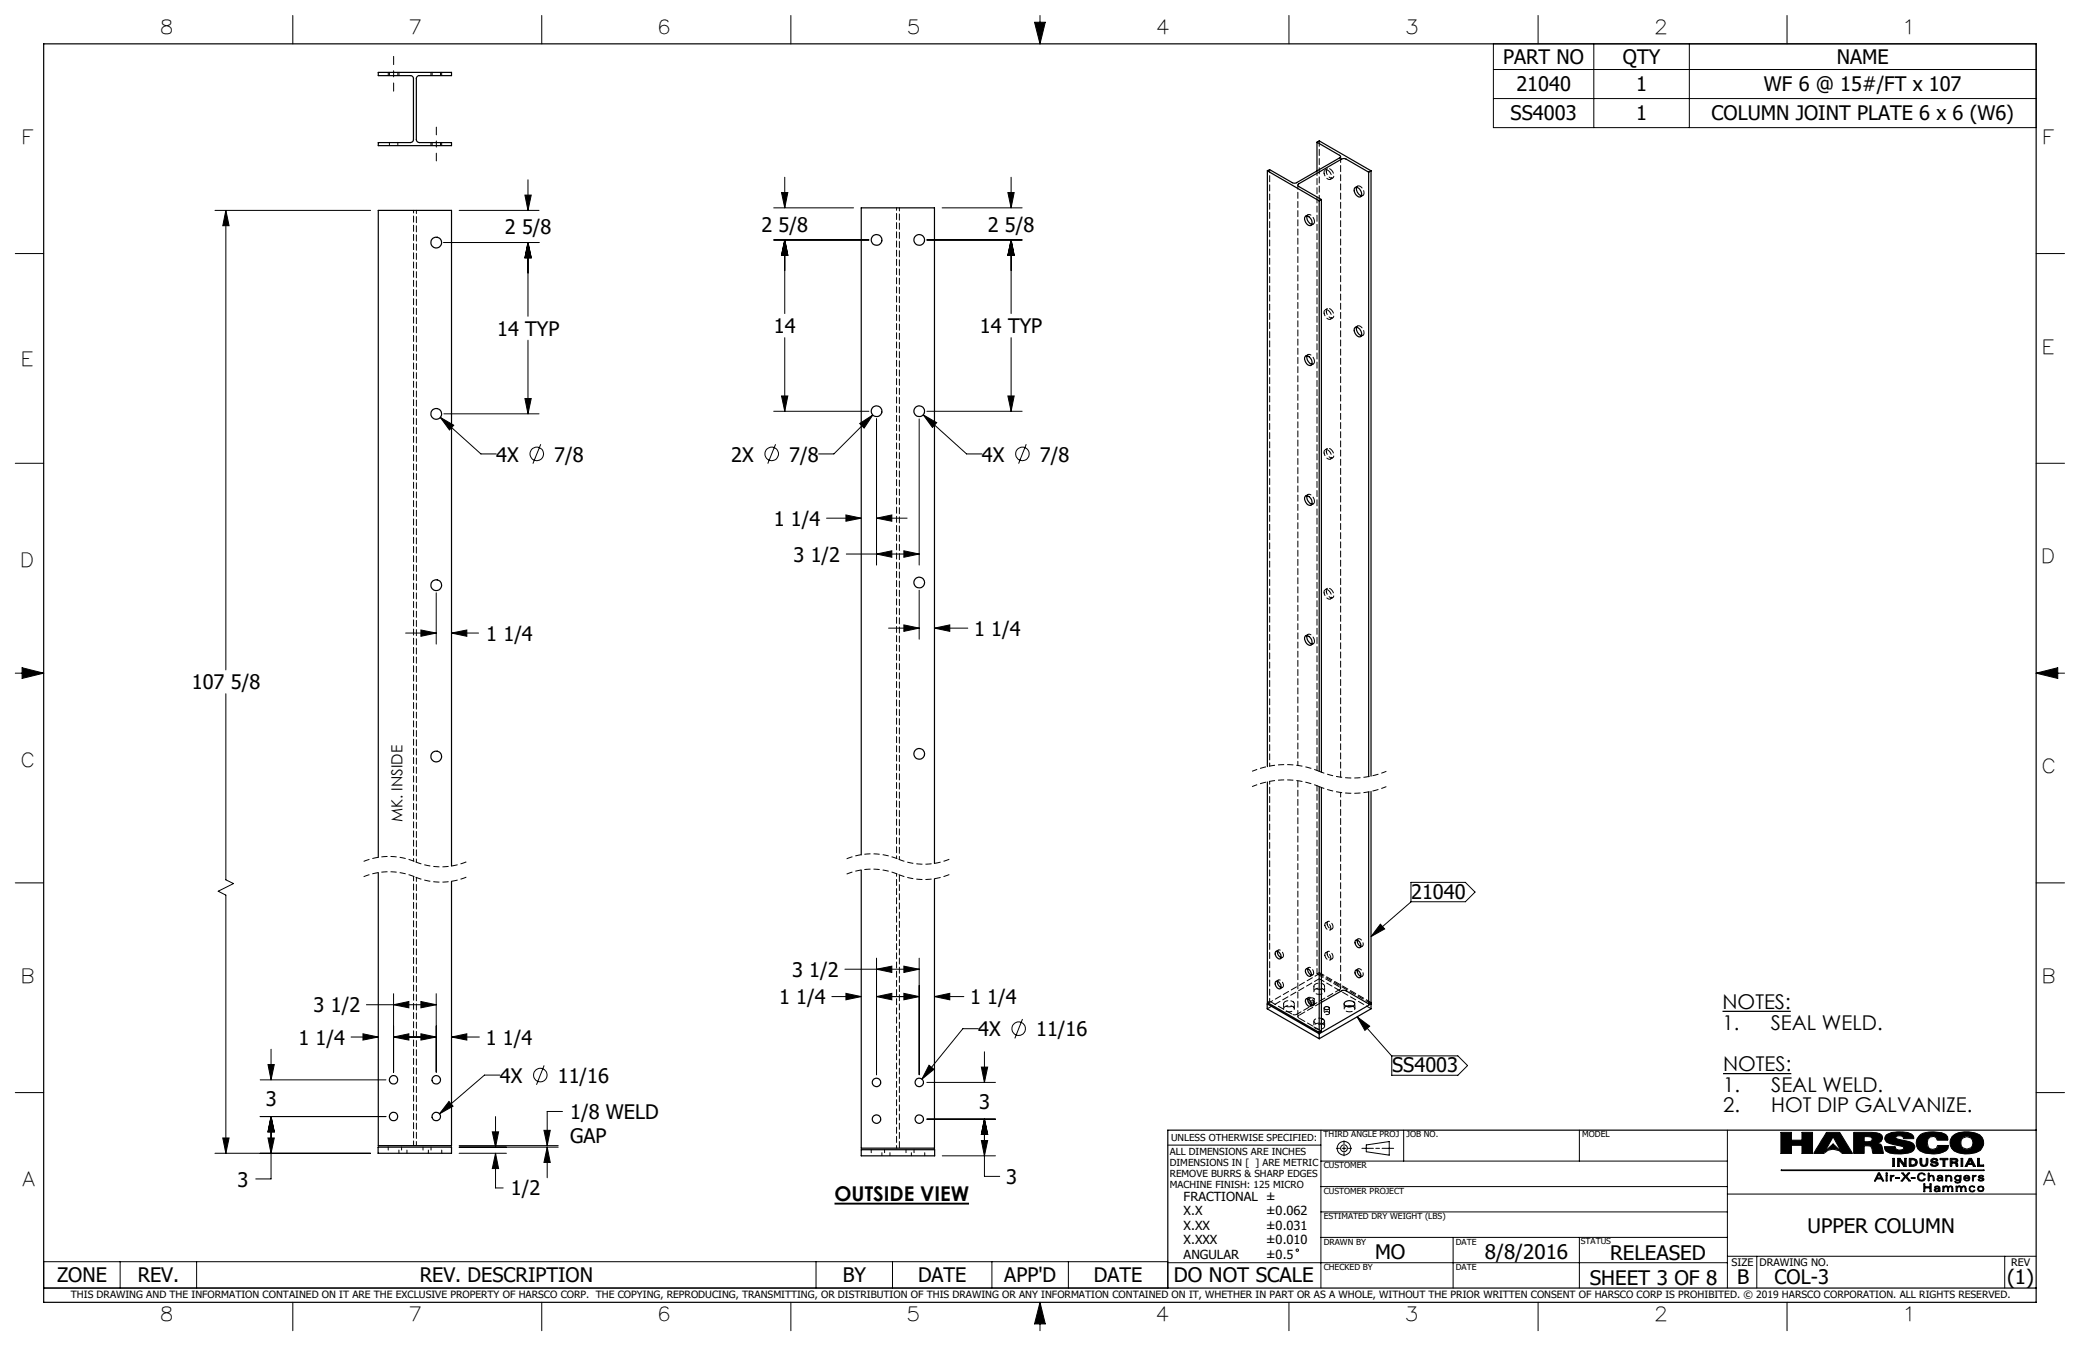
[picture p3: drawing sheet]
<svg xmlns="http://www.w3.org/2000/svg" width="432mm" height="279mm" viewBox="0 0 432 279" stroke-linecap="round" stroke-linejoin="round" font-family="sans-serif">
<g fill="none" stroke="#000" stroke-width=".21">
<path d="M60.8 3.2v5.9M112.5 3.2v5.9M164.2 3.2v5.9M214.8 4.6h2.2l-1.1 4.5zM215.9 3.2v5.9M267.6 3.2v5.9M310 9.1h112.7v17.4h-112.7zM310 14.4h112.7M319.3 3.2v5.9M330.9 9.1v17.4M350.7 9.1v17.4M371 3.2v5.9"/>
<path d="M109.6 37.3v6.4M162.2 40h1.3l-.6 3.1zM162.9 36.8v6.3M209.2 40h1.3l-.6 3.1zM209.9 36.8v6.3M310 20.5h112.7M3.2 52.6h5.9M44.6 43.7h32.3M46.9 43.7l.7 3.1h-1.4zM46.9 43.7v95.4M92.1 50.3h19.8M95.3 43.7h16.6"/>
<path d="M109 40.5h1.3l-.7 3.2zM109.6 50.3l.7 3.2h-1.3zM109.6 50.3v15.4M160.6 49.8h19.8M160.6 43.1h16.6M162.9 49.8l.6 3.2h-1.3zM162.9 49.8v15.3M192.4 49.8h19.8M195.6 43.1h16.6M209.9 49.8l.6 3.2h-1.3zM209.9 49.8v15.3M422.7 52.6h5.9"/>
<path d="M109.6 70.6v15.3M162.9 70.1v15.3M209.9 70.1v15.3M3.2 96.2h5.9M91.4 86.6l2.8 1.7-.9 1zM91.4 86.6l8.4 7.6h3.2M92.1 85.9h19.8M109 82.7h1.3l-.7 3.2zM112.3 92.2l-1.7 4M160.6 85.4h19.8M161 92.2l-1.6 4M162.2 82.2h1.3l-.6 3.2z"/>
<path d="M178.5 87.9l2.7-1.8-1.8 2.8zM181.2 86.1l-8.1 8.1h-3.2M182 87v30.3M190.8 87v30.3M191.7 86.1l2.8 1.6-.9 1zM191.7 86.1l9 8.1h3.1M192.4 85.4h19.8M209.2 82.2h1.3l-.6 3.2zM213 92.2l-1.5 4M422.7 96.2h5.9M171.6 107.6h7.2M175.6 106.9l3.2 .7-3.2 .6z"/>
<path d="M175.7 115h15.1M182 107.6l3.1-.7v1.3zM182 115l3.1-.7v1.4zM182 107.6h6.3M187.6 114.3l3.2 .7-3.2 .7zM3.2 139.7h5.9M4.6 138.6l4.5 1.1-4.5 1.1zM84.2 131.4h6.4M87.4 130.8l3.2 .6-3.2 .7zM90.6 123v10.7M93.7 131.4l3.2-.6v1.3zM93.7 131.4h5.6"/>
<path d="M184.5 130.4h6.3M187.6 129.7l3.2 .7-3.2 .7zM190.8 122.5v10.2M194 130.4l3.2-.7v1.4zM194 130.4h6.9M422.7 139.7h5.9M422.7 139.7l4.5-1.1v2.2zM46.9 144v38.6l1.6 .8-3.2 1.6 1.6 .8v53.6M3.2 183.3h5.9M182 198.9v24.2M190.8 198.9v24.2M286.6 191.8l.8 1-2.8 1.6z"/>
<path d="M292.9 183.2h11.3l2 2-2 2h-11.3zM292.9 187.2l-8.3 7.2M422.7 183.3h5.9M56.3 217.8v6.4M72.9 215.3h5.6M75.4 214.6l3.1 .7-3.1 .6zM76.1 208.6h14.5M81.7 208.6l3.2-.7v1.3zM81.7 215.3l3.2-.7v1.3zM81.7 206.3v16.3M81.7 215.3h8.9M87.4 207.9l3.2 .7-3.2 .6z"/>
<path d="M87.4 214.6l3.2 .7-3.2 .6zM90.6 206.3v16.3M93.7 215.3l3.2-.7v1.3zM93.7 215.3h5.8M172.7 206.9h6.1M175.4 201.2h15.4M175.6 206.2l3.2 .7-3.2 .6zM182 206.9l3.1-.7v1.3zM182 201.2l3.1-.6v1.3zM182 206.9h8.8M187.6 206.2l3.2 .7-3.2 .6zM187.6 200.6l3.2 .6-3.2 .7z"/>
<path d="M194 206.9l3.2-.7v1.3zM194 206.9h6.1M203.1 213.5h-3.2l-8.5 10.5M204.4 218.3v6.4M212.3 211.5l-1.6 4M281.7 211.1l2.6 1.9-.9 .9zM281.7 211.1l7.2 8.1M288.9 219.2h13.7l2.1 2-2.1 2h-13.7zM3.2 226.8h5.9M44.6 239.4h32.3M46.2 236.2h1.4l-.7 3.2zM54 231.8h26.1"/>
<path d="M54 224.2h26.1M55.6 236.2h1.3l-.6 3.2zM55.6 221h1.3l-.6 3.2zM56.3 231.8l.6 3.1h-1.3zM56.3 231.8v12.9h-3.2M93.2 228.6l.9 1-2.9 1.6zM95.3 239.4h9.8M95.3 238.1h20.6M95.3 237.8h20.6M102.2 234.9h1.3l-.6 3.2zM102.9 239.4l.6 3.2h-1.3zM102.9 239.4v7.2h1.6"/>
<path d="M102.9 231.8v6.3M103.8 223.2h-3.2l-9.4 8M112.9 234.6h1.3l-.6 3.2zM113 221.2l-1.6 4M113.6 238.1l.6 3.2h-1.3zM113.6 238.1v6.4M116.8 230.7h-3.2v7.1M192.4 232.3h14.3M192.4 224.7h14.3M192.9 221.1l1 .9-2.5 2zM195.6 239.9h11.1M203.7 221.5h1.3l-.6 3.2z"/>
<path d="M203.7 236.7h1.3l-.6 3.2zM204.4 232.3l.6 3.2h-1.3zM204.4 232.3v11.9h3.1M242.4 237.7h31.8M274.2 234.6v32.8M277.4 238.4h.7M278.6 238.4h.8M279 236.8v.7M279 238v.8M279 239.3v.6M279.9 238.4h.7M282.7 238.4h2.4"/>
<path d="M283.6 237.7l4.8-.7v2.8l-4.8-.7zM285.6 238.4h.8M286.9 238.4h2.4M291.4 234.6v6.4M327.9 234.6v6.4M358.6 234.6v32.8M369.7 235.1h2.2v1.6h2.2v-1.6h2.2v4.3h-2.2v-1.7h-2.2v1.7h-2.2zM379.2 235.1h2.7l2.7 4.3h-2.2a2.5 2.5 0 0 0-3.8 0h-2.1zM380.5 236l1.7 3-1.7-1.5-1.7 1.5zM384.8 235.1h3.7l1.7 .2 .5 .4 .1 .6-.3 .7-.8 .3 .7 .2 .3 .4 .3 1.5h-2.2l-.2-1-.3-.5-.6-.1h-.7v1.6h-2.2zM387 235.9l1.4 .1a.51 .51 0 0 1 0 .9l-1.4 .1zM389.7 237.3h.1"/>
<path d="M391.6 235.6a6.4 6.4 0 0 1 5.3-.2l.3 .4 .1 .6h-2.1l-.1-.4a1.07 1.07 0 0 0-1.5 .1v.1a3 3 0 0 0 1.9 .6l1.6 .5 .4 .7a1.36 1.36 0 0 1-1.4 1.4 6.7 6.7 0 0 1-4.6-.5l-.3-.9h2.3v.4a1.01 1.01 0 0 0 1.7-.2l-.4-.3-3.1-.8-.4-.7zM398.5 235.7a5.3 5.3 0 0 1 5.5-.2l.3 .5 .1 .7h-2.2l-.3-.6-.5-.2-.7 .1-.5 .5-.1 .7 .2 1 .4 .3 .5 .1 .8-.2 .2-.6h2.3l-.1 .6a3.9 3.9 0 0 1-2.8 1.1 4.2 4.2 0 0 1-3.5-1.1 2.19 2.19 0 0 1 .4-2.7zM405.2 235.9a5.4 5.4 0 0 1 5.8-.4 2.09 2.09 0 0 1 .8 2.2l-.7 1.1a5.9 5.9 0 0 1-5.4 .1 2.08 2.08 0 0 1-.5-3zM422.7 226.8h5.9M274.2 256.9h84.4M274.2 251.6h84.4M274.2 246.3h84.4M274.2 241h84.4M301.7 256.9v10.5M327.9 256.9v10.5M358.6 247.9h64.1M369.8 242.9h42.1v.1h-42.1z"/>
<path d="M389.9 243.5h.3l.9 1.6h-.3l-.2-.4h-1l-.2 .4h-.3zM390.1 243.7l.4 .8h-.8zM391.5 244h.3v1.1h-.3zM391.5 243.5h.3v.2h-.3zM392.4 244h.2v.2l.2-.2h.4v.2l-.5 .1-.1 .8h-.2zM392.6 244.2h.1M392.9 240.5h.4v1.6h-.4zM393.6 244.4h.7v.2h-.7zM393.9 240.5h.5l1 1.2v-1.2h.3v1.6h-.5l-.9-1.3v1.3h-.4zM394.3 240.8h.1M394.8 243.5h.3l.5 .6 .5-.6h.4l-.7 .7 .8 .9h-.3l-.7-.7-.6 .7h-.3l.7-.9zM396.3 240.5a1.61 1.61 0 0 1 1.7 .5v.3l-.1 .5-.8 .3h-.8z"/>
<path d="M396.7 240.7a.62 .62 0 0 1 .8 .2 .62 .62 0 0 1 0 .7l-.8 .2zM396.8 244.4h.7v.2h-.7zM398.3 243.7a.87 .87 0 0 1 1.4 .2l-.7-.3-.3 .1-.3 .2-.1 .4 .2 .5a.59 .59 0 0 0 .9-.1h.3l-.3 .4h-.9l-.4-.3-.1-.5zM398.6 240.5h.4v1l.1 .3 .3 .1 .3-.1 .2-.4v-.9h.3v.9l-.2 .5a.93 .93 0 0 1-1.4-.4zM399.4 245.7h.2v.6h1v-.6h.3v1.7h-.3v-.8h-1v.8h-.2zM400.3 243.5h.2v.7l.5-.3a.79 .79 0 0 1 .4 1.2h-.1a.87 .87 0 0 0-.3-1 .85 .85 0 0 0-.5 1h-.2zM400.5 244.2h.1M400.9 240.7l.5-.3 .7 .1 .2 .4h-.4l-.1-.2h-.3l-.3 .2 .2 .2 .8 .2 .2 .4-.1 .2-.6 .2-.7-.1-.2-.4h.3l.4 .3 .5-.1v-.2l-1-.3-.2-.2zM401.7 246.3a.67 .67 0 0 1 1 .3v.7h-.2v-.1l-.7 .2-.2-.2v-.3l.1-.2 .8-.1-.1-.2-.3-.1-.5 .2zM402.4 244.7l.7-.1-.1 .3-.2 .1h-.3zM402.5 246.8h.1M402.5 246.8l-.8 .2 .2 .2h.3l.2-.1 .1-.3"/>
<path d="M402.5 247.2h.1M402.8 240.5h1.6v.2h-.6v1.4h-.4v-1.4h-.6zM403.1 244.6h.1M403.1 244.4l-.1-.2-.3-.1-.5 .2v-.2l.6-.2 .4 .2 .1 1h-.2v-.1M403.1 244.4l-.8 .1-.2 .3 .3 .3 .3 .1 .4-.2M403.1 244.4h.1M403.1 245h.1M403.5 246.4v-.2h-.2v1.1h.2l.1-.8 .4-.2 .3 .4v.6h.2l.1-.8 .3-.2 .3 .4v.6h.2l-.1-1-.5-.1-.3 .3M403.5 246.4l.5-.3 .4 .4M403.5 246.4h.1M403.9 244h.2v.2l.4-.3 .5 .2 .2 .4v.6h-.2l-.2-.9-.2-.1-.3 .1-.2 .9h-.2zM404.1 244.2h.1"/>
<path d="M404.4 246.5h.1M404.8 240.5a1.96 1.96 0 0 1 1.6 .2l-.1 .5-.3 .1 .4 .2 .1 .6h-.4a.61 .61 0 0 0-.7-.7h-.2v.7h-.4zM405.2 240.7l.8 .1v.3l-.8 .1zM405.9 244.1l.5-.2 .5 .3v-.2h.2v1l-.2 .5-.5 .1-.5-.1-.1-.3 .8 .2 .2-.1 .1-.4-.5 .2-.5-.2-.2-.4zM406 241.3h.1M406.1 244.2l.3-.1 .4 .1 .1 .3-.1 .3-.4 .2-.3-.2-.1-.3zM406.3 246.4v-.2h-.3l.1 1.1h.2l.1-.8 .3-.2 .3 .4v.6h.2l.1-.8 .4-.2 .3 .4v.6h.2l-.2-1-.4-.1-.4 .3M406.3 246.4l.4-.3 .5 .4M406.3 246.4h.1M407.1 240.5h.4v1.6h-.4zM407.2 246.5h.1M407.9 244.1l.4-.2 .5 .2 .1 .5h-1.1l.2 .3 .3 .1 .6-.2-.1 .2-.7 .1-.4-.2v-.6z"/>
<path d="M408 244.2l.3-.1 .4 .4h-.8zM408.8 240.5h.5l.8 1.6h-.5l-.1-.4h-1l-.2 .4h-.3zM408.9 246.3l.5-.2 .4 .1 .2 .3-.8-.2-.2 .2-.1 .3 .2 .4 .3 .1 .6-.2-.2 .2-.7 .1-.3-.3zM409 240.8l.3 .7h-.6zM409.5 244h.2v.2l.5-.2v.2l-.4 .1-.1 .8h-.2zM409.7 244.2h.1M410.5 240.5h.4v1.3h.9v.3h-1.3zM410.7 246.3l.5-.1 .5 .1 .2 .5-.2 .4-.5 .2-.5-.2-.2-.4zM410.7 244.2a.74 .74 0 0 1 1.1-.1v.2l-.5-.2-.4 .2 .7 .2 .3 .3a.76 .76 0 0 1-1.1 .3l-.2-.3 .8 .2 .2-.2a.87 .87 0 0 1-.9-.6zM410.8 246.5l.4-.2 .4 .2 .1 .3-.1 .3-.4 .1-.4-.1-.1-.3zM9.1 261.9h233.3v5.5h-233.3zM24.9 261.9v5.5"/>
<path d="M40.8 261.9v5.5M60.8 270.3v5.9M112.5 270.3v5.9M164.2 270.3v5.9M169.4 261.9v5.5M185.3 261.9v5.5M205.9 261.9v5.5M215.9 270.3v5.9M215.9 270.3l1.1 4.5h-2.2zM221.8 261.9v5.5M242.4 262.1h116.2M267.6 270.3v5.9"/>
<path d="M319.3 270.3v5.9M358.6 260.8h64.1M364.7 260.8v6.6M371 270.3v5.9M416.2 260.8v6.6"/>
<circle cx="111.4" cy="94.2" r="1.41"/>
<circle cx="160.2" cy="94.2" r="1.4"/>
<circle cx="212.2" cy="94.2" r="1.4"/>
<circle cx="211.5" cy="213.5" r="1.4"/>
<circle cx="112.2" cy="223.2" r="1.4"/>
<circle cx="279" cy="238.4" r=".71"/>
<circle cx="279" cy="238.4" r="1.41"/>
<circle cx="408.3" cy="237.3" r="1.3"/>
<circle cx="269.3" cy="259.5" r=".25"/>
</g>
<g fill="none" stroke="#000" stroke-width=".25">
<path d="M9.1 9.1h413.6v261.2h-413.6zM78.5 15h15.2v.7h-6.6a.6 .6 0 0 0-.7 .6v12.7a.66 .66 0 0 0 .7 .6h6.6v.6h-15.2v-.6h6.7a.66 .66 0 0 0 .6-.6v-12.7a.6 .6 0 0 0-.6-.6h-6.7zM263.1 35.5v123.6M263.1 35.5l10.8 6.2M273.4 29.5l4.7 2.7a.27 .27 0 0 1 .2 .3 .27 .27 0 0 1-.2 .3l-9.2 5.2-.6-.1-4.7-2.7-.5 .3M273.4 29.5l.5-.3 10.7 6.3M273.4 29.5v6M281.3 38.9a1.29 1.29 0 0 1 1.2 1.9 1.14 1.14 0 0 1-1.4-1.2zM281.6 38.9a1.57 1.57 0 0 0 1 1.7M284.1 35.7l-4.7-2.7-.6-.1-9.2 5.3a.29 .29 0 0 0-.2 .2 .29 .29 0 0 0 .2 .3l4.7 2.7M284.1 35.7v125.5M284.6 35.5l-.5 .2"/>
<path d="M284.6 35.5v125.6M271 44.9a1.16 1.16 0 0 1 1.4 1.2 .59 .59 0 0 1-.4 .7 .59 .59 0 0 1-.7-.3l-.2-.2a1.1 1.1 0 0 1-.1-1.4zM271.3 44.8v.1a1.58 1.58 0 0 0 1 1.7M273.9 41.7v118.4M274.3 41.4l-.4 .3M274.3 41.4v118.9M271 73.9a1.26 1.26 0 0 1 1.4 1.5 .52 .52 0 0 1-.4 .5 .52 .52 0 0 1-.6-.3l-.3-.3a1.1 1.1 0 0 1-.1-1.4zM271.3 73.9a1.58 1.58 0 0 0 1 1.7M281.3 68a1.25 1.25 0 0 1 1.1 1.9 1.3 1.3 0 0 1-1.1-1.9zM281.6 67.9a1.57 1.57 0 0 0 1 1.8M271 103a1.23 1.23 0 0 1 1.2 .6 1.23 1.23 0 0 1 0 1.2 1.29 1.29 0 0 1-1.2-1.8zM271.3 102.9a1.58 1.58 0 0 0 1 1.7"/>
<path d="M271.1 131.9a1.3 1.3 0 0 1 1.1 2 1.29 1.29 0 0 1-1.3-1.7zM271.3 131.9v.1a1.58 1.58 0 0 0 1 1.7M78.5 178v-134.3h15.2v136.1M178.8 177.4v-134.3h15.2v136.1M263.1 162.3v45.8l10.8 6.2M273.9 163.3v51M274.3 163.5v50.6l-.4 .2M284.1 164.4v44M284.6 164.3v43.8l-.5 .3M78.5 181.2v56.6h15.2v-54.8M178.8 180.6v57.7h15.2v-55.9M264.9 197.5a.97 .97 0 0 1 .9 .5 .97 .97 0 0 1-.1 1 1.03 1.03 0 0 1-.8-1.5z"/>
<path d="M265.2 197.5a1.15 1.15 0 0 0 .8 1.3M281.4 195.2a.93 .93 0 0 1 .9 .5 .93 .93 0 0 1 0 1 1.1 1.1 0 0 1-.9-1.5zM281.8 195.2v.1a1.23 1.23 0 0 0 .7 1.1M263.1 208.4v1l10.8 6.2M263.1 208.4l10.8 6.2M263.3 208.2l-.2 .2M264.8 203.8a.94 .94 0 0 1 1 .4 .94 .94 0 0 1-.1 1 1.06 1.06 0 0 1-.9-1.4zM265.2 203.7a1.22 1.22 0 0 0 .8 1.3M271.1 207.4a.93 .93 0 0 1 1 .4 .93 .93 0 0 1-.1 1.1 1.06 1.06 0 0 1-.9-1.5zM271.1 201.2a.93 .93 0 0 1 1 .4 .93 .93 0 0 1-.1 1.1 1.08 1.08 0 0 1-.9-1.5zM271.5 201.1v.2a1.37 1.37 0 0 0 .7 1.1M271.5 207.3v.1a1.34 1.34 0 0 0 .7 1.2"/>
<path d="M273.9 214.6v1M274.3 208.1l4.3-2.5h.6l4.9 2.8M274.3 211.4a.58 .58 0 0 1 .7 .6 .58 .58 0 0 1-.7 .6M274.3 212.4l.2 .1M275 209.1a.6 .6 0 0 1 1 .3l-.3 .2a.44 .44 0 0 1-.5 0 .44 .44 0 0 1-.2-.5zM279.2 208a1.4 1.4 0 0 1 2 .3 1.2 1.2 0 0 1-1.8 .6 .5 .5 0 0 1-.2-.9zM279.5 208.9l.5-.1 .8 .1M281.4 201.5a.93 .93 0 0 1 .9 .4 .93 .93 0 0 1 0 1.1 1.13 1.13 0 0 1-.9-1.5zM281.8 201.4v.1a1.23 1.23 0 0 0 .7 1.2M284.4 208.2l.2 .2M284.6 208.4v1l-10.7 6.2M284.6 208.4l-10.7 6.2"/>
<path d="M78.5 238.1h15.2v1.3h-15.2zM178.8 238.7h15.2v1.2h-15.2zM422.7 234.6h-180.3v32.8M9.1 267.4h413.6"/>
<circle cx="90.6" cy="50.3" r="1.12"/>
<circle cx="182" cy="49.8" r="1.12"/>
<circle cx="190.8" cy="49.8" r="1.11"/>
<circle cx="90.6" cy="85.9" r="1.12"/>
<circle cx="182" cy="85.4" r="1.12"/>
<circle cx="190.8" cy="85.4" r="1.11"/>
<circle cx="90.6" cy="121.5" r="1.12"/>
<circle cx="190.8" cy="120.9" r="1.11"/>
<circle cx="90.6" cy="157" r="1.12"/>
<circle cx="190.8" cy="156.5" r="1.11"/>
<circle cx="81.7" cy="231.8" r=".87"/>
<circle cx="81.7" cy="224.2" r=".87"/>
<circle cx="90.6" cy="231.8" r=".87"/>
<circle cx="90.6" cy="224.2" r=".87"/>
<circle cx="182" cy="224.7" r=".87"/>
<circle cx="182" cy="232.3" r=".87"/>
<circle cx="190.8" cy="224.7" r=".87"/>
<circle cx="190.8" cy="232.3" r=".87"/>
</g>
<path d="M215.9 270.3l-1.1 4.5h2.2zM214.8 4.6h2.2l-1.1 4.5zM4.6 138.6l4.5 1.1-4.5 1.1zM422.7 139.7l4.5-1.1v2.2zM369.7 235.1v4.3h2.2v-1.7h2.2v1.7h2.2v-4.3h-2.2v1.6h-2.2v-1.6zM387 235.9l1.4 .1 .3 .6-.5 .4h-1.2zM384.8 235.1v4.3h2.2v-1.6l1.4 .1 .4 1.5h2.2l-.4-1.7-.4-.3-.5-.1a1.15 1.15 0 0 0 1.1-1.2 1.41 1.41 0 0 0-1.7-1zM391.6 235.6a1.12 1.12 0 0 0-.2 1.2 1.12 1.12 0 0 0 1.1 .7l1.8 .3a.72 .72 0 0 1 .9 .5 1.03 1.03 0 0 1-1.7-.1v-.2h-2.3a1.46 1.46 0 0 0 1.7 1.5 7.2 7.2 0 0 0 4.2-.6 1.1 1.1 0 0 0 .3-1.2 1.1 1.1 0 0 0-1-.7l-2.1-.5a.58 .58 0 0 1-.7-.5l.4-.2h.6l.5 .2 .1 .4h2.1v-.2a1.62 1.62 0 0 0-1.8-1.2 6.2 6.2 0 0 0-3.9 .6zM398.3 235.9a2.19 2.19 0 0 0-.3 2.3 2.19 2.19 0 0 0 2 1.2 4.7 4.7 0 0 0 4.3-.9l.2-.7h-2.3a1.07 1.07 0 0 1-1.7 .6 1.38 1.38 0 0 1-.4-1.6 1.38 1.38 0 0 1 1.5-.9l.4 .3 .2 .5h2.2v-.5a1.37 1.37 0 0 0-1.6-1.1 6 6 0 0 0-4.3 .6zM407 237.2a1.3 1.3 0 0 1 2.6 0 1.3 1.3 0 0 1-2.6 0zM405.5 235.7a2.15 2.15 0 0 0-.6 2.3 2.15 2.15 0 0 0 2 1.4 5.7 5.7 0 0 0 4.4-.7 2.15 2.15 0 0 0 .3-2.3 2.15 2.15 0 0 0-1.8-1.3l-1.2-.2a4.6 4.6 0 0 0-3.1 .8zM379.2 235.1l-2.7 4.3h2.1a2.5 2.5 0 0 1 3.8 0h2.2l-2.7-4.3zM380.5 236l1.7 3-1.7-1.5-1.7 1.5zM392.9 240.5v1.6h.4v-1.6zM393.9 240.5v1.6h.4v-1.3l.9 1.3h.5v-1.6h-.3v1.2l-1-1.2zM396.7 240.7h.5l.4 .2 .1 .5-.3 .4h-.7zM396.3 240.5v1.6h.9a.83 .83 0 0 0 .8-.9 .83 .83 0 0 0-.9-.7zM398.6 240.5v1.1a.86 .86 0 0 0 .9 .5 .86 .86 0 0 0 .7-.7v-.9h-.3l-.1 1.2-.3 .2-.4-.1-.1-1.3zM400.9 240.7l-.1 .1a.53 .53 0 0 0 .6 .6l.4 .1a.27 .27 0 0 1 .1 .4 .27 .27 0 0 1-.4 0l-.4-.3h-.3a.86 .86 0 0 0 .8 .5 .86 .86 0 0 0 .8-.6l-.3-.3-.7-.1a.29 .29 0 0 1 0-.5 .29 .29 0 0 1 .4 .2l.1 .1h.4a.84 .84 0 0 0-1.4-.2zM402.8 240.5v.2h.6v1.4h.4v-1.4h.6v-.2zM405.2 240.7l.8 .1a.25 .25 0 0 1 0 .3 .25 .25 0 0 1-.3 .1h-.5zM404.8 240.5v1.6h.4v-.7l.7 .1 .2 .6h.4l-.1-.6-.4-.2 .4-.2v-.4l-.5-.2zM407.1 240.5v1.6h.4v-1.6zM409 240.8l.3 .7h-.6zM408.8 240.5l-.8 1.6h.3l.2-.4h1l.1 .4h.5l-.8-1.6zM410.5 240.5v1.6h1.3v-.3h-.9v-1.3zM390.1 243.7l.4 .8h-.8zM389.9 243.5l-.8 1.6h.3l.2-.4h1l.2 .4h.3l-.9-1.6zM391.5 243.5v.2h.3v-.2zM369.8 242.9v.1h42.1v-.1zM391.5 244v1.1h.3v-1.1zM392.4 244v1.1h.2l.1-.7 .5-.2v-.2h-.3l-.3 .2v-.2zM393.6 244.4v.2h.7v-.2zM394.8 243.5l.6 .7-.7 .9h.3l.6-.7 .7 .7h.3l-.8-.9 .7-.7h-.4l-.5 .6-.5-.6zM396.8 244.4v.2h.7v-.2zM398.3 243.6l-.3 .8a.87 .87 0 0 0 .7 .8 .87 .87 0 0 0 1-.5h-.3l-.2 .3h-.3a.67 .67 0 0 1-.6-.9 .67 .67 0 0 1 1.1-.2h.3a.86 .86 0 0 0-1.4-.3zM400.3 243.5v1.6h.2v-.7l.4-.3 .4 .2v.8h.2v-.9l-.6-.3-.4 .3v-.7zM402.4 244.7l.3-.1a.23 .23 0 0 1 .4 .1 .23 .23 0 0 1-.2 .3h-.3a.22 .22 0 0 1-.2-.1 .22 .22 0 0 1 0-.2zM402.3 244.1l-.1 .2 .3-.2 .4 .1a.2 .2 0 0 1 .1 .3 .2 .2 0 0 1-.3-.1l-.5 .1-.1 .5 .3 .2 .7-.2v.1h.2l-.1-1-.3-.2zM403.9 244v1.1h.2v-.6l.3-.4 .5 .1 .1 .9h.2l-.1-1-.6-.2-.4 .3v-.2zM406 244.1l-.1 .1a.6 .6 0 0 0 .1 .8 .6 .6 0 0 0 .9-.1l-.1 .4-.2 .1h-.4l-.2-.2-.2 .1 .4 .3 .8-.2 .1-.3v-1.1h-.2v.2a.7 .7 0 0 0-.9-.1zM406 244.5a.45 .45 0 0 1 .9 0 .45 .45 0 0 1-.9 0zM408 244.2l.5-.1 .2 .4h-.8zM407.8 244.1l-.2 .6a.67 .67 0 0 0 .6 .5 .67 .67 0 0 0 .7-.4l-.8 .2-.3-.4h1.1a.67 .67 0 0 0-.4-.6 .67 .67 0 0 0-.7 .1zM409.5 244v1.1h.2v-.7l.5-.2v-.2h-.3l-.2 .2v-.2zM410.8 244.1a.38 .38 0 0 0 0 .4 .38 .38 0 0 0 .4 .2h.2a.21 .21 0 0 1 .2 .3 .21 .21 0 0 1-.4 0l-.6-.2 .2 .3 .5 .1a.37 .37 0 0 0 .5-.2 .37 .37 0 0 0-.2-.5l-.4-.1a.21 .21 0 0 1-.2-.3 .21 .21 0 0 1 .3 0l.5 .2-.4-.4zM399.4 245.7v1.7h.2v-.8h1v.8h.3v-1.7h-.3v.6h-1v-.6zM401.8 246.9l.4-.1a.24 .24 0 0 1 .3 .3 .24 .24 0 0 1-.4 .1l-.3-.1zM401.7 246.3l-.1 .2 .5-.2 .3 .1a.23 .23 0 0 1 0 .3 .23 .23 0 0 1-.3 0 .41 .41 0 0 0-.6 .4 .41 .41 0 0 0 .7 .3l.3-.2v.1h.2v-.9l-.3-.2zM409 246.2l-.2 .3v.5l.4 .4h.6l.2-.3-.5 .2-.3-.1-.3-.3 .1-.4 .5-.2 .5 .2a.62 .62 0 0 0-1-.3zM410.7 246.7a.5 .5 0 0 1 1 0 .5 .5 0 0 1-1 0zM410.5 246.8a.65 .65 0 0 0 1.3 0 .65 .65 0 0 0-1.3 0zM403.3 246.2h.2v.2l.5-.3 .4 .4 .4-.3h.4l.2 .3v.8h-.2v-.8l-.2-.2-.5 .3v.7h-.2v-.7l-.3-.3-.4 .2-.1 .8h-.2zM406 246.2h.3v.2l.5-.3 .4 .4 .3-.3h.5l.2 .4v.7h-.2v-.7l-.3-.3-.4 .2-.1 .8h-.2v-.7l-.3-.3-.4 .3v.7h-.2z" fill-rule="evenodd" fill="#000"/>
<path d="M173.2 249.8h28" fill="none" stroke="#000" stroke-width=".4"/>
<path d="M357.6 209.9h14.2M357.7 222.9h14.2" fill="none" stroke="#000" stroke-width=".26"/>
<path d="M273.9 163.3a18.1 18.1 0 0 0-14 0M273.9 160.1a18.1 18.1 0 0 0-14 0M287.8 163.3a18.1 18.1 0 0 1-13.9 0M287.8 160.1a18.1 18.1 0 0 1-13.9 0" fill="none" stroke="#000" stroke-width=".21" stroke-dasharray="1.3 .6" stroke-dashoffset=".2" stroke-linecap="butt"/>
<path d="M86.1 178.9a14 14 0 0 0-10.7 0M96.9 178.9a14 14 0 0 1-10.8 0M186.4 178.3a14 14 0 0 0-10.8 0M197.2 178.3a14 14 0 0 1-10.8 0M86.1 182a14 14 0 0 0-10.7 0M96.9 182a14 14 0 0 1-10.8 0M186.4 181.5a14 14 0 0 0-10.8 0M197.2 181.5a14 14 0 0 1-10.8 0" fill="none" stroke="#000" stroke-width=".21" stroke-dasharray="1.3 .6" stroke-dashoffset="-.1" stroke-linecap="butt"/>
<path d="M90.6 26.4v7" fill="none" stroke="#000" stroke-width=".21" stroke-dasharray="15.2 1.3 1.3 1.3" stroke-dashoffset="13.6"/>
<path d="M81.7 11.7v7.2" fill="none" stroke="#000" stroke-width=".21" stroke-dasharray="15.2 1.3 1.3 1.3" stroke-dashoffset="13.5"/>
<path d="M102.9 239.4l.6 3.2h-1.3zM102.2 234.9h1.3l-.6 3.2zM46.9 43.7l.7 3.1h-1.4zM46.2 236.2h1.4l-.7 3.2zM113.6 238.1l.6 3.2h-1.3zM112.9 234.6h1.3l-.6 3.2zM87.4 130.8l3.2 .6-3.2 .7zM93.7 131.4l3.2-.6v1.3zM109 82.7h1.3l-.7 3.2zM109.6 50.3l.7 3.2h-1.3zM109 40.5h1.3l-.7 3.2zM109.6 50.3l.7 3.2h-1.3zM56.3 231.8l.6 3.1h-1.3zM55.6 236.2h1.3l-.6 3.2zM55.6 221h1.3l-.6 3.2zM56.3 231.8l.6 3.1h-1.3zM93.2 228.6l-2 2.6 2.9-1.6zM87.4 207.9l3.2 .7-3.2 .6zM81.7 208.6l3.2-.7v1.3zM87.4 214.6l3.2 .7-3.2 .6zM93.7 215.3l3.2-.7v1.3zM81.7 215.3l3.2-.7v1.3zM75.4 214.6l3.1 .7-3.1 .6zM91.4 86.6l1.9 2.7 .9-1zM286.6 191.8l.8 1-2.8 1.6zM281.7 211.1l2.6 1.9-.9 .9zM209.9 49.8l.6 3.2h-1.3zM209.2 40h1.3l-.6 3.1zM209.9 49.8l.6 3.2h-1.3zM209.2 82.2h1.3l-.6 3.2zM187.6 129.7l3.2 .7-3.2 .7zM194 130.4l3.2-.7v1.4zM182 206.9l3.1-.7v1.3zM175.6 206.2l3.2 .7-3.2 .6zM187.6 206.2l3.2 .7-3.2 .6zM194 206.9l3.2-.7v1.3zM187.6 200.6l3.2 .6-3.2 .7zM182 201.2l3.1-.6v1.3zM191.7 86.1l1.9 2.6 .9-1zM162.9 49.8l.6 3.2h-1.3zM162.2 40h1.3l-.6 3.1zM162.9 49.8l.6 3.2h-1.3zM162.2 82.2h1.3l-.6 3.2zM182 107.6l3.1-.7v1.3zM175.6 106.9l3.2 .7-3.2 .6zM187.6 114.3l3.2 .7-3.2 .7zM182 115l3.1-.7v1.4zM178.5 87.9l.9 1 1.8-2.8zM204.4 232.3l.6 3.2h-1.3zM203.7 221.5h1.3l-.6 3.2zM204.4 232.3l.6 3.2h-1.3zM203.7 236.7h1.3l-.6 3.2zM192.9 221.1l-1.5 2.9 2.5-2z" fill="#000"/>
<g fill="none" stroke="#000" stroke-width=".21" stroke-dasharray="1.3 .6" stroke-dashoffset=".6">
<path d="M263.6 35.2v123.8M86.4 43.7v135.3M186.7 43.1v135.3M266.4 198.3a.91 .91 0 0 0-1.1-1l-.1 .2M266.4 204.6a.91 .91 0 0 0-1.1-1.1l-.1 .2M272.7 201.9a.91 .91 0 0 0-1.1-1l-.1 .2M272.7 208.2a.91 .91 0 0 0-1.1-1l-.1 .1M80.6 238.1v1.3M82.8 239.4v-1.3M83.4 238.1v1.3M84.5 239.4v-1.3M87.8 238.1v1.3"/>
<path d="M88.9 239.4v-1.3M89.5 238.1v1.3M91.7 239.4v-1.3M180.9 238.6v1.3M183.1 239.9v-1.3M183.6 238.6v1.3M184.7 239.9v-1.3M188.1 238.6v1.3M189.2 239.9v-1.3M189.8 238.6v1.3M192 239.9v-1.3"/>
</g>
<g fill="none" stroke="#000" stroke-width=".21" stroke-dasharray="1.3 .6" stroke-dashoffset=".7">
<path d="M274.9 36a.57 .57 0 0 1 .3-.8 .57 .57 0 0 1 .8 .4 1.04 1.04 0 0 1 .1 1.7 1.39 1.39 0 0 1-1.2-1.3M275.3 35.7a.57 .57 0 0 1 .4-.7 .57 .57 0 0 1 .7 .3 1.04 1.04 0 0 1 .1 1.7 1.39 1.39 0 0 1-1.2-1.3M85.9 43.7v135M186.1 43.1v135.1M274.9 65a.57 .57 0 0 1 .3-.7 .57 .57 0 0 1 .8 .3 1.04 1.04 0 0 1 .1 1.7 1.39 1.39 0 0 1-1.2-1.3M275.3 64.7a.57 .57 0 0 1 .4-.7 .57 .57 0 0 1 .7 .4 1.04 1.04 0 0 1 .1 1.6 1.39 1.39 0 0 1-1.2-1.3M274.9 94a.57 .57 0 0 1 .3-.7 .57 .57 0 0 1 .8 .4 1.04 1.04 0 0 1 .1 1.6 1.39 1.39 0 0 1-1.2-1.3M275.3 93.8a.57 .57 0 0 1 .4-.8 .57 .57 0 0 1 .7 .4 1.04 1.04 0 0 1 .1 1.7 1.39 1.39 0 0 1-1.2-1.3M274.9 123.1a.57 .57 0 0 1 .3-.8 .57 .57 0 0 1 .8 .4 1.04 1.04 0 0 1 .1 1.7 1.39 1.39 0 0 1-1.2-1.3M275.3 122.8a.57 .57 0 0 1 .4-.7 .57 .57 0 0 1 .7 .3 1.04 1.04 0 0 1 .1 1.7 1.39 1.39 0 0 1-1.2-1.3M263.6 162.2v45.6M186.1 181.4v56.9"/>
<path d="M268.5 208a1.37 1.37 0 0 0-2 .3 1.25 1.25 0 0 0 2.2 0l-.2-.3M268.5 209a1.37 1.37 0 0 0-2 .4 1.25 1.25 0 0 0 2.2-.1l-.2-.3M274.3 211.4a1.09 1.09 0 0 0-1.5 .7 1.32 1.32 0 0 0 1.5 .5M274.8 204.4a1.37 1.37 0 0 0-2 .3 1.25 1.25 0 0 0 2.2 0l-.2-.3M274.8 205.4a1.37 1.37 0 0 0-2 .3 1.25 1.25 0 0 0 2.2 0l-.2-.3"/>
</g>
<path d="M269.4 38.4v120.5M272.4 46.6l.4-.2 .1-.4M272.4 75.6l.4-.2 .1-.4M272.4 104.6l.4-.1 .1-.4M272.4 133.7l.4-.2 .1-.4M86.4 182.2v55.6M266 198.7h.3l.1-.4M266 205l.3-.1 .1-.3M272.2 202.4l.4-.1 .1-.4M272.2 208.6l.4-.1 .1-.3" fill="none" stroke="#000" stroke-width=".21" stroke-dasharray="1.3 .6" stroke-dashoffset=".4"/>
<g fill="none" stroke="#000" stroke-width=".21" stroke-dasharray="1.3 .6" stroke-dashoffset=".3">
<path d="M80.6 15v.7M80.8 15v.7M82.6 15.7v-.7M82.8 15.7v-.7M89.5 15v.7M89.7 15v.7M91.5 15.7v-.7M91.7 15.7v-.7M80.8 29.6v.6M82.6 30.2v-.6M89.5 29.6v.6M89.7 29.6v.6"/>
<path d="M91.5 30.2v-.6M91.7 30.2v-.6M273.4 35.5v124.4M272.9 46a1.22 1.22 0 0 0-1.4-1.4l-.1 .2M272.9 75a1.22 1.22 0 0 0-1.4-1.3l-.1 .1M272.9 104.1a1.22 1.22 0 0 0-1.4-1.4l-.1 .2M272.9 133.1a1.22 1.22 0 0 0-1.4-1.3l-.1 .1M85.9 181.9v55.9M275 192.1a.46 .46 0 0 1 .3-.6 .46 .46 0 0 1 .6 .3 .76 .76 0 0 1 0 1.3 1.16 1.16 0 0 1-.9-1M275 198.3a.46 .46 0 0 1 .3-.6 .46 .46 0 0 1 .6 .3 .76 .76 0 0 1 0 1.3 1.16 1.16 0 0 1-.9-1M275.5 191.8a.46 .46 0 0 1 .3-.6 .46 .46 0 0 1 .6 .3 .76 .76 0 0 1 0 1.3 1.16 1.16 0 0 1-.9-1M275.5 198a.46 .46 0 0 1 .3-.6 .46 .46 0 0 1 .6 .4 .76 .76 0 0 1 0 1.3 1.16 1.16 0 0 1-.9-1.1"/>
<path d="M269.6 211.3a.27 .27 0 0 1-.2-.3 .27 .27 0 0 1 .2-.2M273.9 202.1l-10.6 6.1M278.1 204.9a.27 .27 0 0 1 .2 .2 .27 .27 0 0 1-.2 .3M278.3 205.1v-40.6M284.4 208.2l-10.5-6.1"/>
</g>
<path d="M281.6 38.9a.58 .58 0 0 1 .6-.3 .58 .58 0 0 1 .5 .3 1.04 1.04 0 0 1 .1 1.7h-.1M281.6 67.9a.58 .58 0 0 1 .6-.3 .58 .58 0 0 1 .5 .4 1.04 1.04 0 0 1 .1 1.6h-.1M186.7 181.6v56.7M274.3 212.4a1.09 1.09 0 0 0-1.5 .7 1.3 1.3 0 0 0 2.2-.1l-.3-.4" fill="none" stroke="#000" stroke-width=".21" stroke-dasharray="1.3 .6" stroke-dashoffset="-.1"/>
<path d="M273.9 29.2v12.5M273.9 203.2l-10.8 6.2M284.6 208.1l-10.7-6.2M284.6 209.4l-10.7-6.2" fill="none" stroke="#000" stroke-width=".21" stroke-dasharray="1.3 .6" stroke-dashoffset=".1"/>
<g fill="none" stroke="#000" stroke-width=".21" stroke-dasharray="1.3 .6">
<path d="M275.6 35l-.5 .3M276.2 37.2l.5-.3M281.8 38.6l-.4 .3M271.5 44.6l-.4 .2M272.2 46.8l.4-.3M282.5 40.8l.4-.2M271.5 73.6l-.4 .3M272.2 75.8l.4-.3M275.6 64.1l-.5 .2M276.2 66.3l.5-.3M281.8 67.7l-.4 .2M282.5 69.9l.4-.3"/>
<path d="M275.6 93.1l-.5 .3M276.2 95.3l.5-.3M271.5 102.7l-.4 .2M272.2 104.8l.4-.2M271.5 131.7l-.4 .3M272.2 133.9l.4-.3M275.6 122.1l-.5 .3M276.2 124.3l.5-.2M269.4 162.1v48.9M278.3 161.3v-128.8M265.4 197.2l-.5 .3M265.8 199l.5-.3"/>
<path d="M275.7 191.3l-.5 .2M275.7 197.5l-.5 .3M276.1 193.1l.5-.3M276.1 199.3l.5-.3M281.9 194.9l-.4 .3M282.4 196.7l.4-.3M263.6 207.8l-.5 .3M265.4 203.4l-.5 .3M265.8 205.2l.5-.2M271.7 200.8l-.5 .3M271.7 207.1l-.5 .2M272.1 202.6l.4-.3"/>
<path d="M272.1 208.8l.4-.2M273.9 201.9l-.5 .3M274.7 212.6l-.2-.1M280.9 208.9h-.1M281.9 201.1l-.4 .3M282.4 202.9l.4-.3"/>
</g>
<path d="M268.3 210.6l-4.7-2.8M269.6 210.8l4.7-2.7M273.4 202.2l4.7 2.7M274.3 214l-4.7-2.7" fill="none" stroke="#000" stroke-width=".21" stroke-dasharray="1.3 .6" stroke-dashoffset="-.2"/>
<path d="M273.4 163.1v39.1M281.8 195.1a.52 .52 0 0 1 .5-.2 .52 .52 0 0 1 .5 .4 .61 .61 0 0 1 .2 .6 .61 .61 0 0 1-.5 .5M272.8 207.3a.53 .53 0 0 0-.6-.2 .53 .53 0 0 0-.4 .5 .53 .53 0 0 0 .6 .2 .53 .53 0 0 0 .4-.5M272.8 208.3a.53 .53 0 0 0-.6-.2 .53 .53 0 0 0-.4 .5 .53 .53 0 0 0 .6 .2 .53 .53 0 0 0 .4-.5M275.9 210.1a.53 .53 0 0 0-.6-.2 .53 .53 0 0 0-.3 .6 .53 .53 0 0 0 .6 .2 .53 .53 0 0 0 .3-.6M278.1 205.4l-8.9 5.2M281.8 201.4a.52 .52 0 0 1 .5-.3 .52 .52 0 0 1 .5 .4 .61 .61 0 0 1 .2 .7 .61 .61 0 0 1-.5 .5v-.1" fill="none" stroke="#000" stroke-width=".21" stroke-dasharray="1.3 .6" stroke-dashoffset=".2"/>
<g fill="none" stroke="#000" stroke-width=".21" stroke-dasharray="1.3 .6" stroke-dashoffset=".5">
<path d="M266.5 208.4v1M268.7 209.4v-1M269.2 210.6l-.4 .1-.5-.1M271.7 207.4v1.1M272.8 212v1M272.8 204.7v1.1M272.9 208.5v-1.1M274.9 209.3v1M275 213v-1M275 205.8v-1.1M276 210.3v-1M279 208.4v1"/>
<path d="M279.5 208.9a.58 .58 0 0 0-.4 .7 .58 .58 0 0 0 .7 .4 .99 .99 0 0 0 1.4-.8l-.3-.3M281.3 209.4v-1"/>
</g>
<g font-size="4.2">
<text x="312.1" y="13.3">PART NO</text>
<text x="336.9" y="13.3">QTY</text>
<text x="381.3" y="13.3">NAME</text>
<text x="314.8" y="18.9">21040</text>
<text x="339.7" y="18.9">1</text>
<text x="366.2" y="18.9">WF 6 @ 15#/FT x 107</text>
<text x="313.6" y="25">SS4003</text>
<text x="339.7" y="25">1</text>
<text x="355.3" y="25">COLUMN JOINT PLATE 6 x 6 (W6)</text>
<text x="104.8" y="48.6">2 5/8</text>
<text x="158.1" y="48.1">2 5/8</text>
<text x="205.1" y="48.1">2 5/8</text>
<text x="103.2" y="69.7">14 TYP</text>
<text x="160.7" y="69.2">14</text>
<text x="203.4" y="69.2">14 TYP</text>
<text x="103" y="95.8">4X</text>
<text x="115.1" y="95.8">7/8</text>
<text x="151.8" y="95.8">2X</text>
<text x="163.8" y="95.8">7/8</text>
<text x="203.8" y="95.8">4X</text>
<text x="215.9" y="95.8">7/8</text>
<text x="160.6" y="109.2">1 1/4</text>
<text x="164.7" y="116.6">3 1/2</text>
<text x="202.2" y="132">1 1/4</text>
<text x="100.9" y="133">1 1/4</text>
<text x="39.8" y="143.1">107 5/8</text>
<text x="292.9" y="186.6">21040</text>
<text x="164.4" y="202.8">3 1/2</text>
<text x="161.7" y="208.5">1 1/4</text>
<text x="201.4" y="208.5">1 1/4</text>
<text x="357.6" y="209.5">NOTES:</text>
<text x="65.1" y="210.2">3 1/2</text>
<text x="203.1" y="215.1">4X</text>
<text x="215.1" y="215.1">11/16</text>
<text x="357.6" y="213.7">1.</text>
<text x="367.6" y="213.7">SEAL WELD.</text>
<text x="61.9" y="216.9">1 1/4</text>
<text x="100.8" y="216.9">1 1/4</text>
<text x="103.8" y="224.8">4X</text>
<text x="115.8" y="224.8">11/16</text>
<text x="289" y="222.6">SS4003</text>
<text x="357.7" y="222.4">NOTES:</text>
<text x="357.7" y="226.6">1.</text>
<text x="367.7" y="226.6">SEAL WELD.</text>
<text x="55.2" y="229.5">3</text>
<text x="118.4" y="232.3">1/8 WELD</text>
<text x="203.3" y="230.1">3</text>
<text x="357.7" y="230.9">2.</text>
<text x="367.7" y="230.9">HOT DIP GALVANIZE.</text>
<text x="118.4" y="237.3">GAP</text>
<text x="208.9" y="245.8">3</text>
<text x="49.3" y="246.3">3</text>
<text x="106.1" y="248.2">1/2</text>
<text x="173.2" y="249.4">OUTSIDE VIEW</text>
<text x="375.2" y="255.9">UPPER COLUMN</text>
<text x="285.5" y="261.4">MO</text>
<text x="308.3" y="261.3">8/8/2016</text>
<text x="334.3" y="261.6">RELEASED</text>
<text x="11.8" y="266.1">ZONE</text>
<text x="28.6" y="266.1">REV.</text>
<text x="87.1" y="266.1">REV. DESCRIPTION</text>
<text x="174.9" y="266.1">BY</text>
<text x="190.6" y="266.1">DATE</text>
<text x="208.5" y="266.1">APP'D</text>
<text x="227.1" y="266.1">DATE</text>
<text x="243.7" y="266.2">DO NOT SCALE</text>
<text x="330" y="266.7">SHEET 3 OF 8</text>
<text x="360.6" y="266.5">B</text>
<text x="368.4" y="266.6">COL-3</text>
<text x="416.7" y="266.5">(1)</text>
</g>
<g font-size="4">
<text x="33.6" y="7.1">8</text>
<text x="85.2" y="7.1">7</text>
<text x="137" y="7.1">6</text>
<text x="188.6" y="7.1">5</text>
<text x="240.3" y="7.1">4</text>
<text x="292.1" y="7.1">3</text>
<text x="343.8" y="7.1">2</text>
<text x="395.7" y="7.1">1</text>
<text x="4.9" y="29.8">F</text>
<text x="424.5" y="29.9">F</text>
<text x="4.8" y="76">E</text>
<text x="424.3" y="73.5">E</text>
<text x="4.7" y="117.6">D</text>
<text x="424.2" y="116.9">D</text>
<text x="4.7" y="159.3">C</text>
<text x="424.2" y="160.5">C</text>
<text x="4.8" y="204">B</text>
<text x="424.3" y="204">B</text>
<text x="4.8" y="246.1">A</text>
<text x="424.3" y="246.1">A</text>
<text x="33.6" y="274.3">8</text>
<text x="85.2" y="274.3">7</text>
<text x="137" y="274.3">6</text>
<text x="188.6" y="274.3">5</text>
<text x="240.3" y="274.3">4</text>
<text x="292.1" y="274.3">3</text>
<text x="343.8" y="274.3">2</text>
<text x="395.8" y="274.3">1</text>
</g>
<text font-size="3.2" x="83.5" y="170.6" transform="rotate(-90 83.5 170.6)">MK. INSIDE</text>
<g font-size="2.6">
<text x="245.7" y="249.3">FRACTIONAL ±</text>
<text x="245.7" y="252.3">X.X</text>
<text x="245.7" y="255.3">X.XX</text>
<text x="262.9" y="252.3">±0.062</text>
<text x="262.9" y="255.3">±0.031</text>
<text x="245.7" y="258.3">X.XXX</text>
<text x="245.7" y="261.3">ANGULAR</text>
<text x="262.9" y="258.3">±0.010</text>
<text x="262.9" y="261.3">±0.5</text>
</g>
<g font-size="2.2">
<text x="359.5" y="262.8">SIZE</text>
<text x="365.3" y="262.7">DRAWING NO.</text>
<text x="417.5" y="262.8">REV</text>
</g>
<text font-size="2.1" x="14.7" y="269.4">THIS DRAWING AND THE INFORMATION CONTAINED ON IT ARE THE EXCLUSIVE PROPERTY OF HARSCO CORP. THE COPYING, REPRODUCING, TRANSMITTING, OR DISTRIBUTION OF THIS DRAWING OR ANY INFORMATION CONTAINED ON IT, WHETHER IN PART OR AS A WHOLE, WITHOUT THE PRIOR WRITTEN CONSENT OF HARSCO CORP IS PROHIBITED. © 2019 HARSCO CORPORATION. ALL RIGHTS RESERVED.</text>
<g font-size="2">
<text x="242.9" y="239.8">ALL DIMENSIONS ARE INCHES</text>
<text x="243.1" y="236.8">UNLESS OTHERWISE SPECIFIED:</text>
<text x="242.9" y="242.1">DIMENSIONS IN [ ] ARE METRIC</text>
<text x="242.9" y="244.4">REMOVE BURRS &amp; SHARP EDGES</text>
<text x="242.9" y="246.7">MACHINE FINISH: 125 MICRO</text>
</g>
<g font-size="1.7">
<text x="274.8" y="236.1">THIRD ANGLE PROJ</text>
<text x="292" y="236.1">JOB NO.</text>
<text x="328.5" y="236.1">MODEL</text>
<text x="274.8" y="242.5">CUSTOMER</text>
<text x="274.8" y="247.8">CUSTOMER PROJECT</text>
<text x="274.8" y="253.1">ESTIMATED DRY WEIGHT (LBS)</text>
<text x="274.8" y="258.4">DRAWN BY</text>
<text x="274.8" y="263.6">CHECKED BY</text>
<text x="302.2" y="263.6">DATE</text>
<text x="302.2" y="258.4">DATE</text>
<text x="328.2" y="258.3">STATUS</text>
</g>
</svg>
